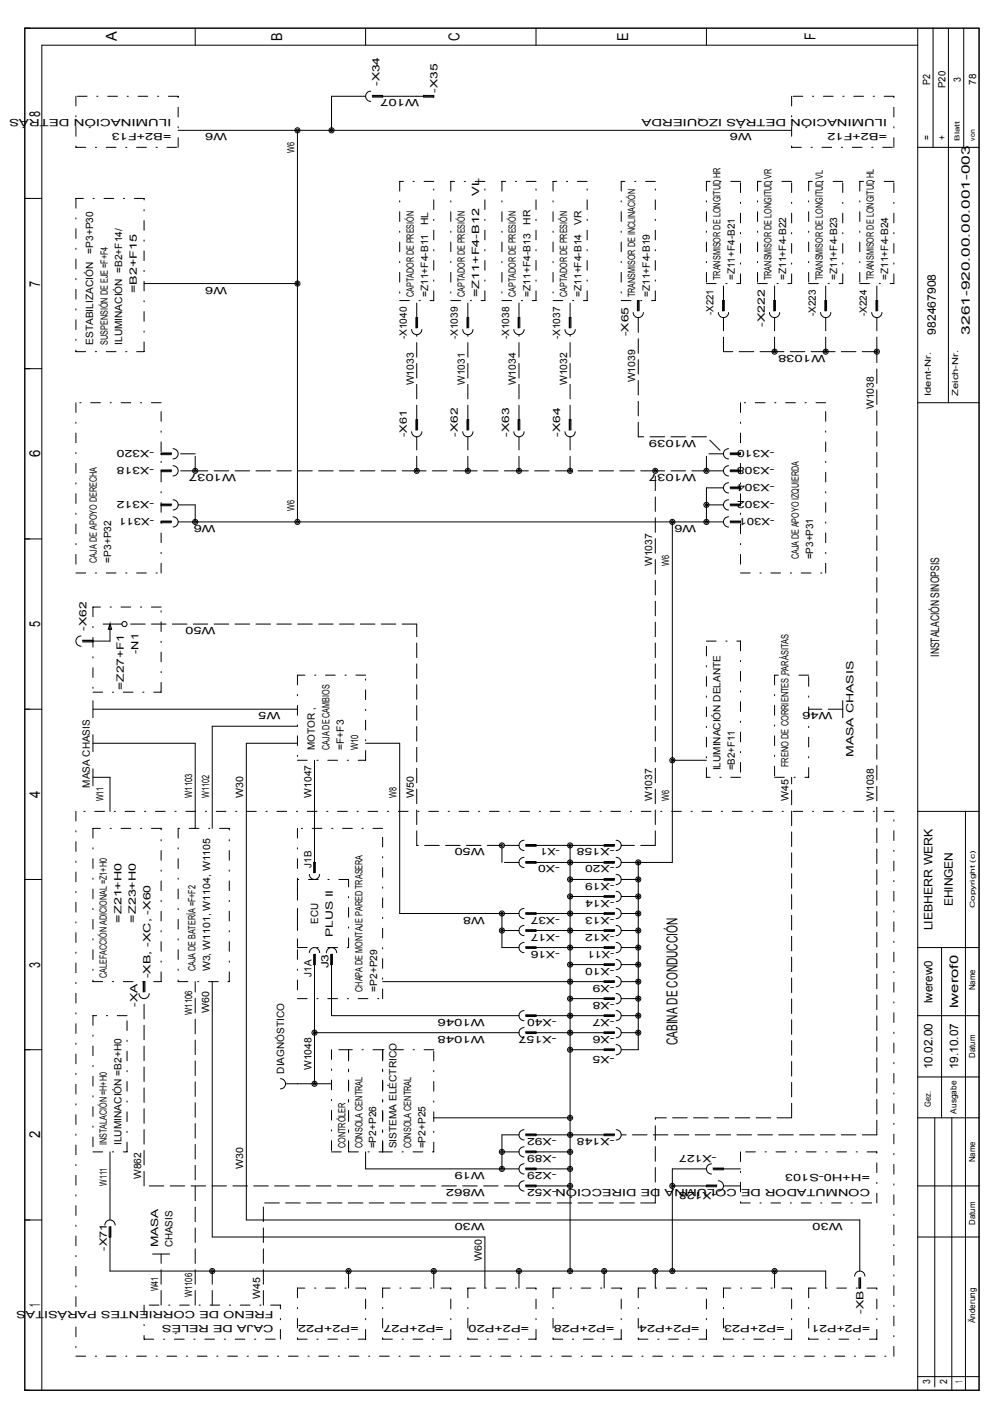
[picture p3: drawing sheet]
<svg xmlns="http://www.w3.org/2000/svg" width="210mm" height="297mm" viewBox="0 0 210 297" stroke-linecap="round" stroke-linejoin="round" font-family="sans-serif">
<g fill="none" stroke="#000" stroke-width=".21" stroke-dasharray="2.1 2.1 .3 2.1">
<path d="M16 31.2h21.7M16 20.4v10.8M37.7 31.2v-10.8M37.7 20.4h-21.7M84.5 38.4v25.2M91.7 38.4h-7.2M95.3 38.4v25.2M102.5 38.4h-7.2M106.1 38.4v25.2M113.3 38.4h-7.2M116.9 38.4v25.2M124.1 38.4h-7.2"/>
<path d="M131.3 38.4v25.2M138.5 38.4h-7.2M149.3 38.4v21.6M156.5 38.4h-7.2M160.1 38.4v21.6M167.3 38.4h-7.2M167.3 31.2h21.6M167.3 20.4v10.8M170.9 38.4v21.6M178.1 38.4h-7.2M181.7 38.4v21.6M188.9 38.4h-7.2"/>
<path d="M188.9 31.2v-10.8M188.9 20.4h-21.6M16 42v32.4M30.5 42h-14.5M149.3 60h7.2M156.5 60v-21.6M160.1 60h7.2M167.3 60v-21.6M170.9 60h7.2M178.1 60v-21.6M181.7 60h7.2M188.9 60v-21.6"/>
<path d="M16 74.4h14.5M30.5 74.4v-32.4M84.5 63.6h7.2M91.7 63.6v-25.2M95.3 63.6h7.2M102.5 63.6v-25.2M106.1 63.6h7.2M113.3 63.6v-25.2M116.9 63.6h7.2M124.1 63.6v-25.2M131.3 63.6h7.2M138.5 63.6v-25.2"/>
<path d="M16 85.2v36M34.1 85.2h-18.1M156.5 85.2v36M174.5 85.2h-18M16 121.2h18.1M19.6 128.4v18M34.1 121.2v-36M34.1 128.4h-14.5M149.3 135.6h7.2M156.5 121.2h18M156.5 135.6v28.9M174.5 121.2v-36"/>
<path d="M19.6 146.4h14.5M34.1 146.4v-18M62.9 142.8v18M77.3 142.8h-14.4M163.7 142.8v21.7M170.9 142.8h-7.2M16 171.7v115.2M19.6 175.3v32.4M34.1 175.3h-14.5M37.7 175.3v32.4M48.5 175.3h-10.8M62.9 175.3v36"/>
<path d="M62.9 160.8h14.4M77.3 160.8v-18M80.9 175.3h-18M149.3 164.5v-28.9M156.5 164.5h-7.2M163.7 164.5h7.2M170.9 164.5v-21.7M188.9 171.7h-172.9M62.9 186.1v14.4M73.7 186.1h-10.8M19.6 214.9v28.8M19.6 207.7h14.5"/>
<path d="M26.9 214.9h-7.3M34.1 207.7v-32.4M37.7 207.7h10.8M48.5 207.7v-32.4M62.9 211.3h18M62.9 200.5h10.8M73.7 200.5v-14.4M80.9 211.3v-36M70.1 222.1v21.6M73.7 222.1h-3.6M73.7 222.1v21.6M80.9 222.1h-7.2"/>
<path d="M80.9 222.1v21.6M91.7 222.1h-10.8M19.6 243.7h7.3M26.9 243.7v-28.8M70.1 243.7h3.6M73.7 243.7v-21.6M73.7 243.7h7.2M80.9 243.7v-21.6M80.9 243.7h10.8M91.7 243.7v-21.6M156.5 254.5h28.8M156.5 243.7v10.8"/>
<path d="M185.3 254.5v-10.8M185.3 243.7h-28.8M30.5 276.1v7.2M59.3 276.1h-28.8M62.9 272.5v10.8M77.3 272.5h-14.4M80.9 272.5v10.8M95.3 272.5h-14.4M98.9 272.5v10.8M113.3 272.5h-14.4M116.9 272.5v10.8M131.3 272.5h-14.4"/>
<path d="M134.9 272.5v10.8M149.3 272.5h-14.4M152.9 272.5v10.8M167.3 272.5h-14.4M170.9 272.5v10.8M185.3 272.5h-14.4M16 286.9h172.9M30.5 283.3h28.8M59.3 283.3v-7.2M62.9 283.3h14.4M77.3 283.3v-10.8M80.9 283.3h14.4"/>
<path d="M95.3 283.3v-10.8M98.9 283.3h14.4M113.3 283.3v-10.8M116.9 283.3h14.4M131.3 283.3v-10.8M134.9 283.3h14.4M149.3 283.3v-10.8M152.9 283.3h14.4M167.3 283.3v-10.8M170.9 283.3h14.4M185.3 283.3v-10.8M188.9 286.9v-115.2"/>
</g>
<g fill="none" stroke="#000" stroke-width=".21">
<path d="M5.2 6h201.8v288.1h-201.8zM41.3 6v3.6M77.3 6v3.6M78.4 19.3a1.08 1.08 0 0 0-1.1 1.1 1.08 1.08 0 0 0 1.1 1M113.3 6v3.6M149.3 6v3.6M194 9.6h-185.2v284.5M194 6v288.1M197.2 6v25.2M200.5 6v79.2M203.7 6v25.2M37.7 27.6h129.6"/>
<path d="M62.9 27.6v82.8M77.3 20.4h-7.2v7.2M89.5 20.2h2.2v.3h-2.2zM91.7 20.4h-13v-.2h2.2v.3h-2.2M194 31.2h13M5.2 42h3.6M30.5 60h32.4M5.2 78h3.6M87 69.7a1.08 1.08 0 0 0 1.1 1.1 1.08 1.08 0 0 0 1.1-1.1M88.1 67.2v2.2h-.2v-2.2h.4v2.2M97.8 69.7a1.08 1.08 0 0 0 1.1 1.1 1.08 1.08 0 0 0 1.1-1.1M98.9 67.2v2.2h-.2v-2.2h.4v2.2"/>
<path d="M108.6 69.7a1.08 1.08 0 0 0 1.1 1.1 1.08 1.08 0 0 0 1.1-1.1M109.7 67.2v2.2h-.2v-2.2h.4v2.2M119.4 69.7a1.08 1.08 0 0 0 1.1 1.1 1.08 1.08 0 0 0 1.1-1.1M120.5 67.2v2.2h-.2v-2.2h.4v2.2M133.8 66.1a1.08 1.08 0 0 0 1.1 1.1 1.08 1.08 0 0 0 1.1-1.1M134.9 63.6v2.2h-.2v-2.2h.4v2.2M151.8 66.1a1.08 1.08 0 0 0 1.1 1.1 1.08 1.08 0 0 0 1.1-1.1M152.9 63.6v2.2h-.2v-2.2h.4v2.2M162.7 66.1a1.08 1.08 0 0 0 1 1.1 1.08 1.08 0 0 0 1.1-1.1M163.7 63.6v2.2h-.1v-2.2h.3v2.2M173.5 66.1a1.08 1.08 0 0 0 1 1.1 1.08 1.08 0 0 0 1.1-1.1M174.5 63.6v2.2h-.1v-2.2h.3v2.2"/>
<path d="M184.3 66.1a1.08 1.08 0 0 0 1 1.1 1.08 1.08 0 0 0 1.1-1.1M185.3 63.6v2.2h-.1v-2.2h.3v2.2M34.1 99.6h2.1v-.2h-2.1v.4h2.1M34.1 96h2.1v-.2h-2.1v.4h2.1M36.6 98.5a1.08 1.08 0 0 1 1.1 1.1 1.08 1.08 0 0 1-1.1 1.1M36.6 94.9a1.08 1.08 0 0 1 1.1 1.1 1.08 1.08 0 0 1-1.1 1.1M87 91.3a1.08 1.08 0 0 0 1.1 1.1 1.08 1.08 0 0 0 1.1-1.1M88.1 88.8v2.2h-.2v-2.2h.4v2.2M97.8 91.3a1.08 1.08 0 0 0 1.1 1.1 1.08 1.08 0 0 0 1.1-1.1M98.9 88.8v2.2h-.2v-2.2h.4v2.2M108.6 91.3a1.08 1.08 0 0 0 1.1 1.1 1.08 1.08 0 0 0 1.1-1.1M109.7 88.8v2.2h-.2v-2.2h.4v2.2"/>
<path d="M119.4 91.3a1.08 1.08 0 0 0 1.1 1.1 1.08 1.08 0 0 0 1.1-1.1M120.5 88.8v2.2h-.2v-2.2h.4v2.2M154 98.5a1.08 1.08 0 0 0-1.1 1.1 1.08 1.08 0 0 0 1.1 1.1M154 94.9a1.08 1.08 0 0 0-1.1 1.1 1.08 1.08 0 0 0 1.1 1.1M156.5 99.6h-2.1v-.2h2.1v.4h-2.1M156.5 96h-2.1v-.2h2.1v.4h-2.1M194 85.2h13M5.2 114h3.6M34.1 110.4h2.1v-.2h-2.1v.4h2.1M34.1 106.8h2.1v-.2h-2.1v.4h2.1M36.6 109.3a1.08 1.08 0 0 1 1.1 1.1 1.08 1.08 0 0 1-1.1 1.1M36.6 105.7a1.08 1.08 0 0 1 1.1 1.1 1.08 1.08 0 0 1-1.1 1.1"/>
<path d="M37.7 106.8h3.6v3.6M37.7 110.4h115.2M142.1 110.4v72.1h-10.8M149.3 106.8h3.6M152.9 103.2h-3.6v7.2M154 109.3a1.08 1.08 0 0 0-1.1 1.1 1.08 1.08 0 0 0 1.1 1.1M154 105.7a1.08 1.08 0 0 0-1.1 1.1 1.08 1.08 0 0 0 1.1 1.1M154 102.1a1.08 1.08 0 0 0-1.1 1.1 1.08 1.08 0 0 0 1.1 1.1M156.5 110.4h-2.1v-.2h2.1v.4h-2.1M156.5 106.8h-2.1v-.2h2.1v.4h-2.1M156.5 103.2h-2.1v-.2h2.1v.4h-2.1M17.1 134.6a1.08 1.08 0 0 0-1.1 1 1.08 1.08 0 0 0 1.1 1.1"/>
<path d="M21.8 132h4M23.3 132l.3 1.1h-.7l.4-1.1v3.6h-5.8v-.1h2.1v.3h-2.1M5.2 150h3.6M19.6 148.2v3.6M19.6 155.4v3.6M19.6 150h43.3M19.6 157.2h21.7v18.1M62.9 157.2h-10.8v100.9h129.6v10.8M62.9 153.6h-18v21.7M77.3 157.2h7.2v36.1h25.2M178.1 148.2v3.6M19.6 164.5h3.7v7.2"/>
<path d="M19.6 162.7v3.6M66.5 160.9v23.7h-.2v-2.1h.4v2.1M110.8 177.8a1.08 1.08 0 0 0-1.1 1.1 1.08 1.08 0 0 0 1.1 1M111.1 179h2.2v-.3h-2.2v.2h18.8v-.2h-2.2v.3h2.2M120.5 178.9v90M130.2 177.8a1.08 1.08 0 0 1 1.1 1.1 1.08 1.08 0 0 1-1.1 1M142.1 160.8h7.2M194 171.7h13M204.1 171.7v122.4M5.2 186.1h3.6M65.4 185a1.08 1.08 0 0 0 1.1 1.1 1.08 1.08 0 0 0 1.1-1.1M106.1 196.9h3.6"/>
<path d="M106.1 193.3v7.2h3.6M110.8 192.2a1.08 1.08 0 0 0-1.1 1.1 1.08 1.08 0 0 0 1.1 1M110.8 195.8a1.08 1.08 0 0 0-1.1 1.1 1.08 1.08 0 0 0 1.1 1.1M110.8 199.4a1.08 1.08 0 0 0-1.1 1.1 1.08 1.08 0 0 0 1.1 1.1M110.8 181.4a1.08 1.08 0 0 0-1.1 1.1 1.08 1.08 0 0 0 1.1 1M111.1 182.6h2.2v-.3h-2.2v.2h18.8v-.2h-2.2v.3h2.2M120.5 186.1h9.4v-.2h-2.2v.3h2.2M120.5 189.7h9.4v-.2h-2.2v.3h2.2M129.9 193.4h-2.2v-.3h2.2v.2h-18.8v-.2h2.2v.3h-2.2M129.9 197.1h-2.2v-.4h2.2v.2h-18.8v-.2h2.2v.4h-2.2M130.2 181.4a1.08 1.08 0 0 1 1.1 1.1 1.08 1.08 0 0 1-1.1 1M130.2 185a1.08 1.08 0 0 1 1.1 1.1 1.08 1.08 0 0 1-1.1 1"/>
<path d="M130.2 188.6a1.08 1.08 0 0 1 1.1 1.1 1.08 1.08 0 0 1-1.1 1M130.2 192.2a1.08 1.08 0 0 1 1.1 1.1 1.08 1.08 0 0 1-1.1 1M130.2 195.8a1.08 1.08 0 0 1 1.1 1.1 1.08 1.08 0 0 1-1.1 1.1M130.2 199.4a1.08 1.08 0 0 1 1.1 1.1 1.08 1.08 0 0 1-1.1 1.1M131.3 196.9h3.6M131.3 193.3h3.6M131.3 189.7h3.6M131.3 186.1h3.6M134.9 182.5v39.6h-3.6M29.4 210.2a1.08 1.08 0 0 0 1.1 1.1 1.08 1.08 0 0 0 1-1.1M30.5 207.7v2.1h-.2v-2.1h.3v2.1M44.9 207.7v54h57.6v10.8"/>
<path d="M65.4 201.6a1.08 1.08 0 0 1 1.1-1.1 1.08 1.08 0 0 1 1.1 1.1M66.3 201.9v2.2h.4v-2.2h-.2v27.4M66.5 218.5h43.2M69 201.6a1.08 1.08 0 0 1 1.1-1.1 1.08 1.08 0 0 1 1.1 1.1M69.9 201.9v2.2h.4v-2.2h-.2v13h39.6M80.9 207.7h49v-.2h-2.2v.4h2.2M110.8 213.8a1.08 1.08 0 0 0-1.1 1.1 1.08 1.08 0 0 0 1.1 1.1M110.8 217.4a1.08 1.08 0 0 0-1.1 1.1 1.08 1.08 0 0 0 1.1 1.1M120.5 204.1h9.4v-.2h-2.2v.4h2.2M120.5 211.3h9.4v-.2h-2.2v.4h2.2M129.9 215.1h-2.2v-.4h2.2v.2h-18.8v-.2h2.2v.4h-2.2M129.9 218.7h-2.2v-.4h2.2v.2h-18.8v-.2h2.2v.4h-2.2"/>
<path d="M129.9 200.7h-2.2v-.4h2.2v.2h-18.8v-.2h2.2v.4h-2.2M130.2 203a1.08 1.08 0 0 1 1.1 1.1 1.08 1.08 0 0 1-1.1 1.1M130.2 206.6a1.08 1.08 0 0 1 1.1 1.1 1.08 1.08 0 0 1-1.1 1.1M130.2 210.2a1.08 1.08 0 0 1 1.1 1.1 1.08 1.08 0 0 1-1.1 1.1M130.2 213.8a1.08 1.08 0 0 1 1.1 1.1 1.08 1.08 0 0 1-1.1 1.1M130.2 217.4a1.08 1.08 0 0 1 1.1 1.1 1.08 1.08 0 0 1-1.1 1.1M131.3 218.5h3.6M131.3 214.9h3.6M131.3 211.3h3.6M131.3 207.7h3.6M131.3 204.1h3.6M131.3 200.5h3.6"/>
<path d="M194 214.9h13M194 200.5h13M199 200.5v36M5.2 222.1h3.6M59.3 228.2a1.08 1.08 0 0 1 1.1 1.1 1.08 1.08 0 0 1-1.1 1.1M60.4 229.3h9.7M91.7 236.5h28.8M110.8 239a1.08 1.08 0 0 0-1.1 1.1 1.08 1.08 0 0 0 1.1 1.1M120.5 222.1h7.2M127.7 222.1h2.2v-.2h-2.2v.4h2.2M130.2 239a1.08 1.08 0 0 1 1.1 1.1 1.08 1.08 0 0 1-1.1 1.1M130.2 221a1.08 1.08 0 0 1 1.1 1.1 1.08 1.08 0 0 1-1.1 1.1"/>
<path d="M194 236.5h13M194 227.8h13M197.6 236.5v56.9M201.2 236.5v57.6M5.2 258.1h3.6M22.2 259.2a1.08 1.08 0 0 1 1.1-1.1 1.08 1.08 0 0 1 1 1.1M23.1 259.5v2.2h.3v-2.2h-.1v9.4h151.2v3.6M23.3 243.7v14.4M77.3 243.7v3.6h32.4M106.1 243.7h3.6M109.7 240.1h-3.6v7.2M110.8 242.6a1.08 1.08 0 0 0-1.1 1.1 1.08 1.08 0 0 0 1.1 1.1"/>
<path d="M110.8 246.2a1.08 1.08 0 0 0-1.1 1.1 1.08 1.08 0 0 0 1.1 1.1M110.8 249.8a1.08 1.08 0 0 0-1.1 1.1 1.08 1.08 0 0 0 1.1 1.1M111.1 240.3h2.2v-.4h-2.2v.2h18.8v-.2h-2.2v.4h2.2M120.5 243.7h-9.4v-.2h2.2v.4h-2.2M120.5 247.3h-9.4v-.2h2.2v.4h-2.2M120.5 250.9h-9.4v-.2h2.2v.4h-2.2M142.1 250.9h9.4v-.2h-2.2v.4h2.2M149.3 247.3h-7.2v21.6M150.4 246.2a1.08 1.08 0 0 0-1.1 1.1 1.08 1.08 0 0 0 1.1 1.1M151.8 249.8a1.08 1.08 0 0 1 1.1 1.1 1.08 1.08 0 0 1-1.1 1.1M152.9 250.9h3.6M156.5 247.3h-5.7v-.2h2.1v.4h-2.1"/>
<path d="M194 250.9h13M32.3 265.3h3.6M73.7 268.9v3.6M91.7 268.9v3.6M109.7 268.9v3.6M127.7 268.9v3.6M138.5 268.9v3.6M163.7 268.9v3.6M180.7 270a1.08 1.08 0 0 1 1-1.1 1.08 1.08 0 0 1 1.1 1.1M181.6 270.4v2.1h.3v-2.1h-.2v2.1M194 261.7h13M194 291.2h13"/>
<circle cx="62.9" cy="27.6" r=".27"/>
<circle cx="62.9" cy="27.6" r=".54"/>
<circle cx="70.1" cy="27.6" r=".27"/>
<circle cx="70.1" cy="27.6" r=".54"/>
<circle cx="62.9" cy="60" r=".54"/>
<circle cx="62.9" cy="60" r=".27"/>
<circle cx="163.7" cy="74.4" r=".27"/>
<circle cx="163.7" cy="74.4" r=".54"/>
<circle cx="174.5" cy="74.4" r=".27"/>
<circle cx="174.5" cy="74.4" r=".54"/>
<circle cx="185.3" cy="74.4" r=".27"/>
<circle cx="185.3" cy="74.4" r=".54"/>
<circle cx="41.3" cy="99.6" r=".54"/>
<circle cx="41.3" cy="99.6" r=".27"/>
<circle cx="88.1" cy="99.6" r=".27"/>
<circle cx="88.1" cy="99.6" r=".54"/>
<circle cx="98.9" cy="99.6" r=".27"/>
<circle cx="98.9" cy="99.6" r=".54"/>
<circle cx="109.7" cy="99.6" r=".27"/>
<circle cx="109.7" cy="99.6" r=".54"/>
<circle cx="120.5" cy="99.6" r=".27"/>
<circle cx="120.5" cy="99.6" r=".54"/>
<circle cx="138.5" cy="99.6" r=".27"/>
<circle cx="138.5" cy="99.6" r=".54"/>
<circle cx="149.3" cy="99.6" r=".54"/>
<circle cx="149.3" cy="99.6" r=".27"/>
<circle cx="41.3" cy="110.4" r=".54"/>
<circle cx="41.3" cy="110.4" r=".27"/>
<circle cx="62.9" cy="110.4" r=".54"/>
<circle cx="62.9" cy="110.4" r=".27"/>
<circle cx="142.1" cy="110.4" r=".27"/>
<circle cx="142.1" cy="110.4" r=".54"/>
<circle cx="149.3" cy="110.4" r=".27"/>
<circle cx="149.3" cy="106.8" r=".27"/>
<circle cx="149.3" cy="110.4" r=".54"/>
<circle cx="149.3" cy="106.8" r=".54"/>
<circle cx="26.3" cy="132" r=".54"/>
<circle cx="106.1" cy="178.9" r=".27"/>
<circle cx="106.1" cy="178.9" r=".54"/>
<circle cx="120.5" cy="178.9" r=".54"/>
<circle cx="120.5" cy="178.9" r=".27"/>
<circle cx="142.1" cy="160.9" r=".54"/>
<circle cx="142.1" cy="160.9" r=".27"/>
<circle cx="106.1" cy="196.9" r=".54"/>
<circle cx="106.1" cy="196.9" r=".27"/>
<circle cx="106.1" cy="193.3" r=".54"/>
<circle cx="106.1" cy="193.3" r=".27"/>
<circle cx="120.5" cy="182.5" r=".27"/>
<circle cx="120.5" cy="193.3" r=".54"/>
<circle cx="120.5" cy="182.5" r=".54"/>
<circle cx="120.5" cy="196.9" r=".54"/>
<circle cx="120.5" cy="193.3" r=".27"/>
<circle cx="120.5" cy="196.9" r=".27"/>
<circle cx="120.5" cy="189.7" r=".54"/>
<circle cx="120.5" cy="186.1" r=".54"/>
<circle cx="120.5" cy="189.7" r=".27"/>
<circle cx="120.5" cy="186.1" r=".27"/>
<circle cx="134.9" cy="186.1" r=".27"/>
<circle cx="134.9" cy="182.5" r=".27"/>
<circle cx="134.9" cy="186.1" r=".54"/>
<circle cx="134.9" cy="196.9" r=".54"/>
<circle cx="134.9" cy="193.3" r=".54"/>
<circle cx="134.9" cy="189.7" r=".54"/>
<circle cx="134.9" cy="182.5" r=".54"/>
<circle cx="134.9" cy="196.9" r=".27"/>
<circle cx="134.9" cy="189.7" r=".27"/>
<circle cx="134.9" cy="193.3" r=".27"/>
<circle cx="66.5" cy="218.5" r=".54"/>
<circle cx="66.5" cy="218.5" r=".27"/>
<circle cx="120.5" cy="218.5" r=".27"/>
<circle cx="120.5" cy="214.9" r=".54"/>
<circle cx="120.5" cy="207.7" r=".54"/>
<circle cx="120.5" cy="200.5" r=".54"/>
<circle cx="120.5" cy="218.5" r=".54"/>
<circle cx="120.5" cy="214.9" r=".27"/>
<circle cx="120.5" cy="207.7" r=".27"/>
<circle cx="120.5" cy="200.5" r=".27"/>
<circle cx="120.5" cy="211.3" r=".27"/>
<circle cx="120.5" cy="204.1" r=".54"/>
<circle cx="120.5" cy="211.3" r=".54"/>
<circle cx="120.5" cy="204.1" r=".27"/>
<circle cx="134.9" cy="204.1" r=".27"/>
<circle cx="134.9" cy="200.5" r=".27"/>
<circle cx="134.9" cy="214.9" r=".27"/>
<circle cx="134.9" cy="214.9" r=".54"/>
<circle cx="134.9" cy="207.7" r=".54"/>
<circle cx="134.9" cy="200.5" r=".54"/>
<circle cx="134.9" cy="218.5" r=".27"/>
<circle cx="134.9" cy="207.7" r=".27"/>
<circle cx="134.9" cy="211.3" r=".54"/>
<circle cx="134.9" cy="204.1" r=".54"/>
<circle cx="134.9" cy="211.3" r=".27"/>
<circle cx="134.9" cy="218.5" r=".54"/>
<circle cx="66.5" cy="229.3" r=".54"/>
<circle cx="66.5" cy="229.3" r=".27"/>
<circle cx="120.5" cy="236.5" r=".54"/>
<circle cx="120.5" cy="236.5" r=".27"/>
<circle cx="120.5" cy="222.1" r=".27"/>
<circle cx="120.5" cy="222.1" r=".54"/>
<circle cx="106.1" cy="243.7" r=".27"/>
<circle cx="106.1" cy="247.3" r=".54"/>
<circle cx="106.1" cy="247.3" r=".27"/>
<circle cx="106.1" cy="243.7" r=".54"/>
<circle cx="120.5" cy="243.7" r=".27"/>
<circle cx="120.5" cy="240.1" r=".27"/>
<circle cx="120.5" cy="240.1" r=".54"/>
<circle cx="120.5" cy="247.3" r=".54"/>
<circle cx="120.5" cy="243.7" r=".54"/>
<circle cx="120.5" cy="247.3" r=".27"/>
<circle cx="120.5" cy="250.9" r=".54"/>
<circle cx="120.5" cy="250.9" r=".27"/>
<circle cx="142.1" cy="250.9" r=".27"/>
<circle cx="142.1" cy="250.9" r=".54"/>
<circle cx="44.9" cy="268.9" r=".27"/>
<circle cx="44.9" cy="268.9" r=".54"/>
<circle cx="73.7" cy="268.9" r=".54"/>
<circle cx="73.7" cy="268.9" r=".27"/>
<circle cx="91.7" cy="268.9" r=".27"/>
<circle cx="91.7" cy="268.9" r=".54"/>
<circle cx="109.7" cy="268.9" r=".54"/>
<circle cx="109.7" cy="268.9" r=".27"/>
<circle cx="120.5" cy="268.9" r=".54"/>
<circle cx="120.5" cy="268.9" r=".27"/>
<circle cx="127.7" cy="268.9" r=".54"/>
<circle cx="127.7" cy="268.9" r=".27"/>
<circle cx="138.5" cy="268.9" r=".27"/>
<circle cx="138.5" cy="268.9" r=".54"/>
<circle cx="142.1" cy="268.9" r=".27"/>
<circle cx="142.1" cy="268.9" r=".54"/>
<circle cx="163.7" cy="268.9" r=".27"/>
<circle cx="163.7" cy="268.9" r=".54"/>
</g>
<g fill="none" stroke="#000" stroke-width=".21" stroke-dasharray="3.1 1.3">
<path d="M88.1 67.2v-3.6M98.9 67.2v-3.6M109.7 67.2v-3.6M120.5 67.2v-3.6M152.9 74.4v-7.2M152.9 63.6v-3.6M163.7 74.4h-10.8M163.7 74.4v-7.2M163.7 63.6v-3.6M174.5 74.4h-10.8M174.5 74.4v-7.2M174.5 63.6v-3.6"/>
<path d="M185.3 74.4h-10.8M185.3 74.4v-7.2M185.3 63.6v-3.6M41.3 99.6h-3.6M41.3 96h-3.6M41.3 99.6v-3.6M88.1 99.6h-46.8M88.1 99.6v-7.2M88.1 88.8v-18M98.9 99.6h-10.8M98.9 99.6v-7.2M98.9 88.8v-18"/>
<path d="M109.7 99.6h-10.8M109.7 99.6v-7.2M109.7 88.8v-18M120.5 99.6h-10.8M120.5 99.6v-7.2M120.5 88.8v-18M134.9 92.4v-25.2M138.5 99.6h-18M149.3 99.6h-10.8M149.3 92.4h-14.4M149.3 99.6v-3.6M152.2 95.3l-2.9-2.9"/>
<path d="M152.9 99.6h-3.6M152.9 96h-3.6M88.1 132h-61.2M178.1 150h-7.2M88.1 178.9v-46.9M106.1 178.9h-18M109.7 178.9h-3.6M138.5 178.9h-7.2M138.5 178.9v-79.3M106.1 182.5v-3.6M109.7 182.5h-3.6M167.3 236.5h-28.8"/>
<path d="M167.3 236.5v-72M30.5 250.9v-39.6M109.7 250.9h-79.2M138.5 254.5h-82.8M138.5 254.5v-18M185.3 240.1h-54M185.3 240.1v-165.7M34.1 276.1v-10.8M41.3 276.1v-68.4M44.9 276.1v-7.2M55.7 276.1v-21.6"/>
</g>
<g font-size="3.2">
<text x="24.7" y="8.7" transform="rotate(-90 24.7 8.7)">A</text>
<text x="59.7" y="8.6" transform="rotate(-90 59.7 8.6)">B</text>
<text x="97.1" y="8.7" transform="rotate(-90 97.1 8.7)">C</text>
<text x="132.8" y="8.6" transform="rotate(-90 132.8 8.6)">E</text>
<text x="172.4" y="8.5" transform="rotate(-90 172.4 8.5)">F</text>
<text x="8.5" y="24.7" transform="rotate(-90 8.5 24.7)">8</text>
<text x="8.5" y="60.7" transform="rotate(-90 8.5 60.7)">7</text>
<text x="8.5" y="96.7" transform="rotate(-90 8.5 96.7)">6</text>
<text x="8.5" y="132.7" transform="rotate(-90 8.5 132.7)">5</text>
<text x="8.5" y="168.8" transform="rotate(-90 8.5 168.8)">4</text>
<text x="8.5" y="204.8" transform="rotate(-90 8.5 204.8)">3</text>
<text x="143.2" y="221.1" transform="rotate(-90 143.2 221.1)">CABINA DE CONDUCCIÓN</text>
<text x="8.5" y="240.8" transform="rotate(-90 8.5 240.8)">2</text>
<text x="8.5" y="276.5" transform="rotate(-90 8.5 276.5)">1</text>
</g>
<g font-size="2.5">
<text x="197.8" y="70.8" transform="rotate(-90 197.8 70.8)">982467908</text>
<text x="205" y="70.8" transform="rotate(-90 205 70.8)">3261-920.00.00.001-003</text>
<text x="198.6" y="139" transform="rotate(-90 198.6 139)">INSTALACIÓN SINOPSIS</text>
<text x="201.4" y="191.8" transform="rotate(-90 201.4 191.8)">EHINGEN</text>
<text x="197.1" y="196.8" transform="rotate(-90 197.1 196.8)">LIEBHERR WERK</text>
<text x="197.1" y="212.2" transform="rotate(-90 197.1 212.2)">lwerew0</text>
<text x="202.5" y="213.3" transform="rotate(-90 202.5 213.3)">lwerof0</text>
<text x="197.1" y="226.2" transform="rotate(-90 197.1 226.2)">10.02.00</text>
<text x="202.5" y="226.2" transform="rotate(-90 202.5 226.2)">19.10.07</text>
</g>
<g font-size="2.1">
<text x="196.6" y="18" transform="rotate(-90 196.6 18)">P2</text>
<text x="203.1" y="17.3" transform="rotate(-90 203.1 17.3)">3</text>
<text x="206.3" y="17.9" transform="rotate(-90 206.3 17.9)">78</text>
<text x="80.2" y="18.2" transform="rotate(-90 80.2 18.2)">-X34</text>
<text x="88.6" y="21" transform="rotate(-180 88.6 21)">W107</text>
<text x="92.5" y="19.6" transform="rotate(-90 92.5 19.6)">-X35</text>
<text x="199.8" y="18.6" transform="rotate(-90 199.8 18.6)">P20</text>
<text x="36.2" y="28.2" transform="rotate(-180 36.2 28.2)">=B2+F13</text>
<text x="36.2" y="25.2" transform="rotate(-180 36.2 25.2)">ILUMINACIÓN DETRÁS</text>
<text x="48" y="28.2" transform="rotate(-180 48 28.2)">W6</text>
<text x="158.9" y="28.2" transform="rotate(-180 158.9 28.2)">W6</text>
<text x="187.5" y="28.2" transform="rotate(-180 187.5 28.2)">=B2+F12</text>
<text x="187.5" y="25.2" transform="rotate(-180 187.5 25.2)">ILUMINACIÓN DETRÁS IZQUIERDA</text>
<text x="196.6" y="29.6" transform="rotate(-90 196.6 29.6)">=</text>
<text x="199.8" y="29.6" transform="rotate(-90 199.8 29.6)">+</text>
<text x="62.2" y="32.4" transform="rotate(-90 62.2 32.4)">W6</text>
<text x="101.3" y="41.5" transform="rotate(-90 101.3 41.5)">VL</text>
<text x="90.5" y="47.7" transform="rotate(-90 90.5 47.7)">HL</text>
<text x="112.1" y="47.5" transform="rotate(-90 112.1 47.5)">HR</text>
<text x="122.9" y="47.7" transform="rotate(-90 122.9 47.7)">VR</text>
<text x="19.7" y="53.7" transform="rotate(-90 19.7 53.7)">=P3+P30</text>
<text x="152.3" y="59.3" transform="rotate(-90 152.3 59.3)">TRANSMISOR DE LONGITUD HR</text>
<text x="155.3" y="59.3" transform="rotate(-90 155.3 59.3)">=Z11+F4-B21</text>
<text x="163.1" y="59.3" transform="rotate(-90 163.1 59.3)">TRANSMISOR DE LONGITUD VR</text>
<text x="166.2" y="59.3" transform="rotate(-90 166.2 59.3)">=Z11+F4-B22</text>
<text x="173.9" y="59.3" transform="rotate(-90 173.9 59.3)">TRANSMISOR DE LONGITUD VL</text>
<text x="177" y="59.3" transform="rotate(-90 177 59.3)">=Z11+F4-B23</text>
<text x="184.7" y="59.3" transform="rotate(-90 184.7 59.3)">TRANSMISOR DE LONGITUD HL</text>
<text x="187.8" y="59.3" transform="rotate(-90 187.8 59.3)">=Z11+F4-B24</text>
<text x="28.9" y="62" transform="rotate(-90 28.9 62)">=B2+F15</text>
<text x="48" y="60.6" transform="rotate(-180 48 60.6)">W6</text>
<text x="87.4" y="62.9" transform="rotate(-90 87.4 62.9)">CAPTADOR DE PRESIÓN</text>
<text x="90.5" y="62.9" transform="rotate(-90 90.5 62.9)">=Z11+F4-B11</text>
<text x="98.3" y="62.9" transform="rotate(-90 98.3 62.9)">CAPTADOR DE PRESIÓN</text>
<text x="101.3" y="62.9" transform="rotate(-90 101.3 62.9)">=Z11+F4-B12</text>
<text x="109.1" y="62.9" transform="rotate(-90 109.1 62.9)">CAPTADOR DE PRESIÓN</text>
<text x="112.1" y="62.9" transform="rotate(-90 112.1 62.9)">=Z11+F4-B13</text>
<text x="119.9" y="62.9" transform="rotate(-90 119.9 62.9)">CAPTADOR DE PRESIÓN</text>
<text x="122.9" y="62.9" transform="rotate(-90 122.9 62.9)">=Z11+F4-B14</text>
<text x="134.3" y="62.9" transform="rotate(-90 134.3 62.9)">TRANSMISOR DE INCLINACIÓN</text>
<text x="137.3" y="62.9" transform="rotate(-90 137.3 62.9)">=Z11+F4-B19</text>
<text x="86" y="71.8" transform="rotate(-90 86 71.8)">-X1040</text>
<text x="96.8" y="71.8" transform="rotate(-90 96.8 71.8)">-X1039</text>
<text x="107.6" y="71.8" transform="rotate(-90 107.6 71.8)">-X1038</text>
<text x="118.4" y="71.8" transform="rotate(-90 118.4 71.8)">-X1037</text>
<text x="132.8" y="71.1" transform="rotate(-90 132.8 71.1)">-X65</text>
<text x="150.8" y="66.6" transform="rotate(-90 150.8 66.6)">-X221</text>
<text x="161.7" y="69.2" transform="rotate(-90 161.7 69.2)">-X222</text>
<text x="172.5" y="67" transform="rotate(-90 172.5 67)">-X223</text>
<text x="183.3" y="67" transform="rotate(-90 183.3 67)">-X224</text>
<text x="19.7" y="73" transform="rotate(-90 19.7 73)">ESTABILIZACIÓN</text>
<text x="22.8" y="73" transform="rotate(-90 22.8 73)">SUSPENSIÓN DE EJE =F+F4</text>
<text x="25.9" y="73" transform="rotate(-90 25.9 73)">ILUMINACIÓN =B2+F14/</text>
<text x="174.5" y="75" transform="rotate(-180 174.5 75)">W1038</text>
<text x="87.4" y="81.5" transform="rotate(-90 87.4 81.5)">W1033</text>
<text x="98.3" y="81.3" transform="rotate(-90 98.3 81.3)">W1031</text>
<text x="109.1" y="81.5" transform="rotate(-90 109.1 81.5)">W1034</text>
<text x="119.9" y="81.5" transform="rotate(-90 119.9 81.5)">W1032</text>
<text x="134.3" y="80.9" transform="rotate(-90 134.3 80.9)">W1039</text>
<text x="184.7" y="86.6" transform="rotate(-90 184.7 86.6)">W1038</text>
<text x="32.6" y="95.2" transform="rotate(-180 32.6 95.2)">-X320</text>
<text x="86" y="92.4" transform="rotate(-90 86 92.4)">-X61</text>
<text x="96.8" y="92.4" transform="rotate(-90 96.8 92.4)">-X62</text>
<text x="107.6" y="92.4" transform="rotate(-90 107.6 92.4)">-X63</text>
<text x="118.4" y="92.4" transform="rotate(-90 118.4 92.4)">-X64</text>
<text x="147.2" y="93.1" transform="rotate(-180 147.2 93.1)">W1039</text>
<text x="163.7" y="95.2" transform="rotate(-180 163.7 95.2)">-X310</text>
<text x="32.6" y="98.8" transform="rotate(-180 32.6 98.8)">-X318</text>
<text x="49.9" y="100.3" transform="rotate(-180 49.9 100.3)">W1037</text>
<text x="147.2" y="100.3" transform="rotate(-180 147.2 100.3)">W1037</text>
<text x="163.7" y="98.8" transform="rotate(-180 163.7 98.8)">-X308</text>
<text x="32.6" y="106" transform="rotate(-180 32.6 106)">-X312</text>
<text x="163.7" y="106" transform="rotate(-180 163.7 106)">-X302</text>
<text x="163.7" y="102.4" transform="rotate(-180 163.7 102.4)">-X304</text>
<text x="32.6" y="109.6" transform="rotate(-180 32.6 109.6)">-X311</text>
<text x="45.6" y="111.1" transform="rotate(-180 45.6 111.1)">W6</text>
<text x="62.2" y="108" transform="rotate(-90 62.2 108)">W6</text>
<text x="147.2" y="111.1" transform="rotate(-180 147.2 111.1)">W6</text>
<text x="163.7" y="109.6" transform="rotate(-180 163.7 109.6)">-X301</text>
<text x="20.4" y="119.1" transform="rotate(-90 20.4 119.1)">CAJA DE APOYO DERECHA</text>
<text x="23.5" y="119.1" transform="rotate(-90 23.5 119.1)">=P3+P32</text>
<text x="137.9" y="119.8" transform="rotate(-90 137.9 119.8)">W1037</text>
<text x="141.5" y="119.8" transform="rotate(-90 141.5 119.8)">W6</text>
<text x="168.9" y="118.3" transform="rotate(-90 168.9 118.3)">CAJA DE APOYO IZQUIERDA</text>
<text x="171.9" y="118.3" transform="rotate(-90 171.9 118.3)">=P3+P31</text>
<text x="18.3" y="133.5" transform="rotate(-90 18.3 133.5)">-X62</text>
<text x="45.6" y="132.7" transform="rotate(-180 45.6 132.7)">W50</text>
<text x="29.3" y="138.3" transform="rotate(-90 29.3 138.3)">-N1</text>
<text x="26.2" y="145.9" transform="rotate(-90 26.2 145.9)">=Z27+F1</text>
<text x="59.3" y="150.7" transform="rotate(-180 59.3 150.7)">W5</text>
<text x="176" y="150.7" transform="rotate(-180 176 150.7)">W46</text>
<text x="66.6" y="158.7" transform="rotate(-90 66.6 158.7)">MOTOR ,</text>
<text x="69.6" y="158.7" transform="rotate(-90 69.6 158.7)">CAJA DE CAMBIOS</text>
<text x="72.7" y="158.7" transform="rotate(-90 72.7 158.7)">=F+F3</text>
<text x="75.7" y="158.7" transform="rotate(-90 75.7 158.7)">W10</text>
<text x="180.4" y="160.2" transform="rotate(-90 180.4 160.2)">MASA CHASIS</text>
<text x="19" y="166.6" transform="rotate(-90 19 166.6)">MASA CHASIS</text>
<text x="152.3" y="163" transform="rotate(-90 152.3 163)">ILUMINACIÓN DELANTE</text>
<text x="155.3" y="163" transform="rotate(-90 155.3 163)">=B2+F11</text>
<text x="166.7" y="162.3" transform="rotate(-90 166.7 162.3)">FRENO DE CORRIENTES PARÁSITAS</text>
<text x="21.9" y="169.6" transform="rotate(-90 21.9 169.6)">W11</text>
<text x="40.6" y="168.8" transform="rotate(-90 40.6 168.8)">W1103</text>
<text x="44.2" y="168.8" transform="rotate(-90 44.2 168.8)">W1102</text>
<text x="51.4" y="168.8" transform="rotate(-90 51.4 168.8)">W30</text>
<text x="65.8" y="168.8" transform="rotate(-90 65.8 168.8)">W1047</text>
<text x="83.8" y="168.8" transform="rotate(-90 83.8 168.8)">W8</text>
<text x="87.4" y="168.8" transform="rotate(-90 87.4 168.8)">W50</text>
<text x="137.9" y="169.5" transform="rotate(-90 137.9 169.5)">W1037</text>
<text x="141.5" y="169.5" transform="rotate(-90 141.5 169.5)">W6</text>
<text x="166.7" y="169.5" transform="rotate(-90 166.7 169.5)">W45</text>
<text x="184.7" y="169.4" transform="rotate(-90 184.7 169.4)">W1038</text>
<text x="102.5" y="179.5" transform="rotate(-180 102.5 179.5)">W50</text>
<text x="118.3" y="179.5" transform="rotate(-180 118.3 179.5)">-X1</text>
<text x="129.9" y="179.5" transform="rotate(-180 129.9 179.5)">-X158</text>
<text x="65.8" y="183.6" transform="rotate(-90 65.8 183.6)">J1B</text>
<text x="118.3" y="183.1" transform="rotate(-180 118.3 183.1)">-X0</text>
<text x="129.9" y="183.1" transform="rotate(-180 129.9 183.1)">-X20</text>
<text x="129.9" y="190.3" transform="rotate(-180 129.9 190.3)">-X14</text>
<text x="129.9" y="186.7" transform="rotate(-180 129.9 186.7)">-X19</text>
<text x="25.7" y="195.2" transform="rotate(-90 25.7 195.2)">=Z21+H0</text>
<text x="28.7" y="195.2" transform="rotate(-90 28.7 195.2)">=Z23+H0</text>
<text x="67.3" y="195.5" transform="rotate(-90 67.3 195.5)">ECU</text>
<text x="102.5" y="193.9" transform="rotate(-180 102.5 193.9)">W8</text>
<text x="118.3" y="197.5" transform="rotate(-180 118.3 197.5)">-X17</text>
<text x="118.3" y="193.9" transform="rotate(-180 118.3 193.9)">-X37</text>
<text x="129.9" y="197.5" transform="rotate(-180 129.9 197.5)">-X12</text>
<text x="129.9" y="193.9" transform="rotate(-180 129.9 193.9)">-X13</text>
<text x="70.3" y="198.2" transform="rotate(-90 70.3 198.2)">PLUS II</text>
<text x="118.3" y="201.1" transform="rotate(-180 118.3 201.1)">-X16</text>
<text x="129.9" y="201.1" transform="rotate(-180 129.9 201.1)">-X11</text>
<text x="22.6" y="207" transform="rotate(-90 22.6 207)">CALEFACCIÓN ADICIONAL =Z1+H0</text>
<text x="31.8" y="207" transform="rotate(-90 31.8 207)">-XB, -XC, -X60</text>
<text x="41.3" y="205.5" transform="rotate(-90 41.3 205.5)">CAJA DE BATERÍA =F+F2</text>
<text x="44.4" y="205.5" transform="rotate(-90 44.4 205.5)">W3, W1101, W1104, W1105</text>
<text x="65.8" y="206.6" transform="rotate(-90 65.8 206.6)">J1A</text>
<text x="69.4" y="204.9" transform="rotate(-90 69.4 204.9)">J3</text>
<text x="76.6" y="209.8" transform="rotate(-90 76.6 209.8)">CHAPA DE MONTAJE PARED TRASERA</text>
<text x="79.7" y="209.8" transform="rotate(-90 79.7 209.8)">=P2+P29</text>
<text x="129.9" y="208.3" transform="rotate(-180 129.9 208.3)">-X9</text>
<text x="129.9" y="204.7" transform="rotate(-180 129.9 204.7)">-X10</text>
<text x="29.1" y="213.1" transform="rotate(-90 29.1 213.1)">-XA</text>
<text x="40.6" y="214.7" transform="rotate(-90 40.6 214.7)">W1106</text>
<text x="44.2" y="214.3" transform="rotate(-90 44.2 214.3)">W60</text>
<text x="102.5" y="215.5" transform="rotate(-180 102.5 215.5)">W1046</text>
<text x="117.6" y="215.5" transform="rotate(-180 117.6 215.5)">-X40</text>
<text x="129.9" y="215.5" transform="rotate(-180 129.9 215.5)">-X7</text>
<text x="129.9" y="211.9" transform="rotate(-180 129.9 211.9)">-X8</text>
<text x="102.5" y="219.1" transform="rotate(-180 102.5 219.1)">W1048</text>
<text x="117.6" y="219.1" transform="rotate(-180 117.6 219.1)">-X157</text>
<text x="129.9" y="219.1" transform="rotate(-180 129.9 219.1)">-X6</text>
<text x="60.1" y="227.1" transform="rotate(-90 60.1 227.1)">DIAGNÓSTICO</text>
<text x="65.8" y="226.4" transform="rotate(-90 65.8 226.4)">W1048</text>
<text x="129.9" y="223.4" transform="rotate(-180 129.9 223.4)">-X5</text>
<text x="22.6" y="242.3" transform="rotate(-90 22.6 242.3)">INSTALACIÓN =H+H0</text>
<text x="25.7" y="242.3" transform="rotate(-90 25.7 242.3)">ILUMINACIÓN =B2+H0</text>
<text x="73" y="243" transform="rotate(-90 73 243)">CONTRÓLER</text>
<text x="76.6" y="243" transform="rotate(-90 76.6 243)">CONSOLA CENTRAL</text>
<text x="79.5" y="243" transform="rotate(-90 79.5 243)">=P2+P26</text>
<text x="83.8" y="243" transform="rotate(-90 83.8 243)">SISTEMA ELÉCTRICO</text>
<text x="86.9" y="243" transform="rotate(-90 86.9 243)">CONSOLA CENTRAL</text>
<text x="90" y="243" transform="rotate(-90 90 243)">=P2+P25</text>
<text x="117.6" y="244.3" transform="rotate(-180 117.6 244.3)">-X89</text>
<text x="117.6" y="240.7" transform="rotate(-180 117.6 240.7)">-X92</text>
<text x="129.9" y="240.7" transform="rotate(-180 129.9 240.7)">-X148</text>
<text x="151.5" y="244.3" transform="rotate(-180 151.5 244.3)">-X127</text>
<text x="22.6" y="250.9" transform="rotate(-90 22.6 250.9)">W111</text>
<text x="29.8" y="249.5" transform="rotate(-90 29.8 249.5)">W862</text>
<text x="51.4" y="247.3" transform="rotate(-90 51.4 247.3)">W30</text>
<text x="102.5" y="251.5" transform="rotate(-180 102.5 251.5)">W862</text>
<text x="102.5" y="247.9" transform="rotate(-180 102.5 247.9)">W19</text>
<text x="117.6" y="247.9" transform="rotate(-180 117.6 247.9)">-X29</text>
<text x="183.9" y="251.5" transform="rotate(-180 183.9 251.5)">CONMUTADOR DE COLUMNA DE DIRECCIÓN-X52</text>
<text x="183.9" y="248.5" transform="rotate(-180 183.9 248.5)">=H+H0-S103</text>
<text x="151.5" y="252.3" transform="rotate(-180 151.5 252.3)">-X128</text>
<text x="33.4" y="263.9" transform="rotate(-90 33.4 263.9)">MASA</text>
<text x="36.5" y="263.9" transform="rotate(-90 36.5 263.9)">CHASIS</text>
<text x="102.5" y="258.7" transform="rotate(-180 102.5 258.7)">W30</text>
<text x="178.1" y="258.7" transform="rotate(-180 178.1 258.7)">W30</text>
<text x="22.6" y="264.6" transform="rotate(-90 22.6 264.6)">-X71</text>
<text x="101.9" y="266.8" transform="rotate(-90 101.9 266.8)">W60</text>
<text x="33.4" y="273.2" transform="rotate(-90 33.4 273.2)">W41</text>
<text x="40.6" y="274.5" transform="rotate(-90 40.6 274.5)">W1106</text>
<text x="55" y="274.8" transform="rotate(-90 55 274.8)">W45</text>
<text x="57.8" y="280.4" transform="rotate(-180 57.8 280.4)">CAJA DE RELÉS</text>
<text x="57.8" y="277.3" transform="rotate(-180 57.8 277.3)">FRENO DE CORRIENTES PARÁSITAS</text>
<text x="75.8" y="280.4" transform="rotate(-180 75.8 280.4)">=P2+P22</text>
<text x="93.9" y="280.4" transform="rotate(-180 93.9 280.4)">=P2+P27</text>
<text x="111.9" y="280.4" transform="rotate(-180 111.9 280.4)">=P2+P20</text>
<text x="129.9" y="280.4" transform="rotate(-180 129.9 280.4)">=P2+P28</text>
<text x="147.9" y="280.4" transform="rotate(-180 147.9 280.4)">=P2+P24</text>
<text x="165.9" y="280.4" transform="rotate(-180 165.9 280.4)">=P2+P23</text>
<text x="182.5" y="277.9" transform="rotate(-90 182.5 277.9)">-XB</text>
<text x="183.9" y="280.4" transform="rotate(-180 183.9 280.4)">=P2+P21</text>
<text x="196.6" y="292.9" transform="rotate(-90 196.6 292.9)">3</text>
<text x="200.2" y="292.8" transform="rotate(-90 200.2 292.8)">2</text>
<text x="203.4" y="292.6" transform="rotate(-90 203.4 292.6)">1</text>
</g>
<g font-size="1.8">
<text x="196.8" y="83.8" transform="rotate(-90 196.8 83.8)">Ident-Nr.</text>
<text x="202.6" y="83.8" transform="rotate(-90 202.6 83.8)">Zeich-Nr.</text>
<text x="206.2" y="209.5" transform="rotate(-90 206.2 209.5)">Name</text>
<text x="206.2" y="223.8" transform="rotate(-90 206.2 223.8)">Datum</text>
<text x="196.8" y="234.2" transform="rotate(-90 196.8 234.2)">Gez.</text>
<text x="202.2" y="235.6" transform="rotate(-90 202.2 235.6)">Ausgabe</text>
<text x="206.2" y="245.9" transform="rotate(-90 206.2 245.9)">Name</text>
<text x="206.2" y="259.1" transform="rotate(-90 206.2 259.1)">Datum</text>
<text x="206.2" y="279.9" transform="rotate(-90 206.2 279.9)">Änderung</text>
</g>
<g font-size="1.4">
<text x="202.9" y="29.7" transform="rotate(-90 202.9 29.7)">Blatt</text>
<text x="206.1" y="29.7" transform="rotate(-90 206.1 29.7)">von</text>
<text x="206.1" y="192.1" transform="rotate(-90 206.1 192.1)">Copyright (c)</text>
</g>
</svg>
